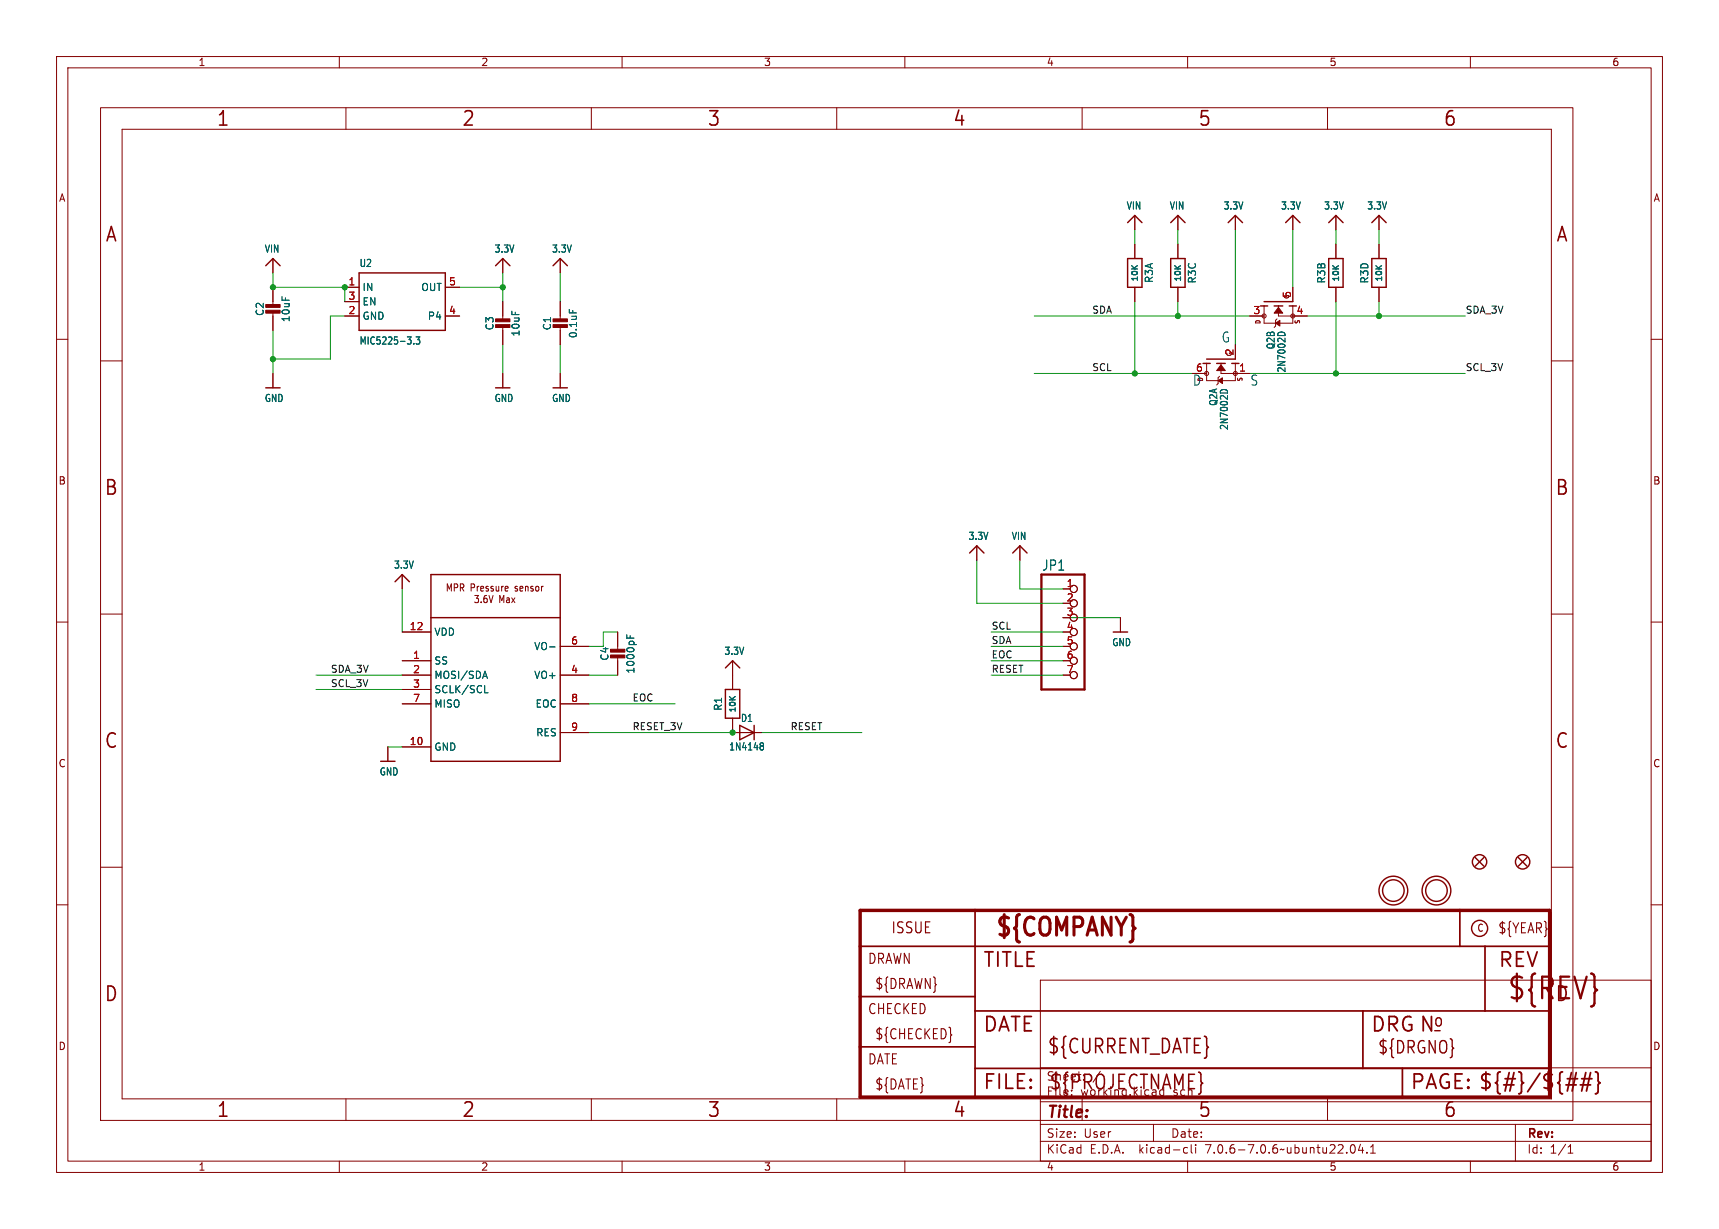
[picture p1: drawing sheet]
<svg xmlns="http://www.w3.org/2000/svg" width="304mm" height="217mm" viewBox="0 0 304 217" stroke-linecap="round" stroke-linejoin="round" font-family="sans-serif">
<g fill="none" stroke="#840000" stroke-width=".18">
<path d="M10 10h284v197.3h-284zM12 12h280v193.3h-280zM17.8 19h260.3v179.1h-260.3zM60 10v2M61.2 19v3.9M104.6 19v3.9M110 10v2M148 19v3.9M160 10v2M191.3 19v3.9M210 10v2M234.7 19v3.9"/>
<path d="M260 10v2M21.6 22.9h252.7v171.4h-252.7zM200.7 38.1v2.5M208.3 38.1v2.5M218.4 38.1v2.5M228.6 38.1v2.5M236.2 38.1v2.5M243.8 38.1v2.5M10 60h2M48.3 45.7v2.6M48.3 50.8v3.3M48.3 55.1v3.3"/>
<path d="M61 55.9h2.5M61 50.8h2.5M61 53.3h2.5M78.7 55.9h2.6M78.7 50.8h2.6M88.9 45.7v2.6M88.9 53.3v3.3M88.9 57.7v3.3M99.1 45.7v2.6M99.1 53.3v3.3M99.1 57.7v3.3M200.7 43.2v2.5"/>
<path d="M200.7 50.8v2.5M208.3 43.2v2.5M208.3 50.8v2.5M221 55.9h2.5M223.5 54.1v3h5.1v-1.2M225.8 56.4l-.2 .2v1.1l-.3 .2M226.1 54.1v1.8h5M228.6 50.8v2.5M236.2 43.2v2.5M236.2 50.8v2.5M243.8 43.2v2.5M243.8 50.8v2.5"/>
<path d="M292 60h2M17.8 63.8h3.8M48.3 66v2.6M88.9 66v2.6M99.1 66v2.6M210.8 66h2.6M213.4 64.3v3h5v-3M215.6 66.5l-.2 .3v1l-.3 .3M215.9 64.3v1.7h5.1M218.4 61v2.5M274.3 63.8h3.8M172.7 96.5v2.6"/>
<path d="M180.3 96.5v2.6M10 110h2M17.8 108.6h3.8M71.1 101.6v2.5M71.1 116.8h5.1M71.1 119.4h5.1M71.1 111.8h5.1M79.1 104.5v-1.2l.4 .9 .3-.9v1.2M80.7 103.9l.2-.2v-.3l-.6-.1v1.2M81.8 103.9l.2-.2v-.3l-.6-.1v1.2M83.7 103.9l.2-.2v-.3l-.6-.1v1.2M84.4 103.7v.8"/>
<path d="M84.6 106.3l-.2 .3-.5-.2M84.7 103.7l-.3 .2M85.1 106.4v.2M85.5 104l-.1-.3h-.3l-.1 .6M85.5 106l.2-.2h.4l.1 .2v.3l-.2 .3-.4-.1-.1-.2M86.1 105.3l-.4 .1-.2 .4M86.3 103.7h-.2l-.2 .2 .1 .1 .3 .2v.3h-.4M86.5 105.3l.3 1.3 .4-1.3M87.2 103.7h-.2l-.2 .2 .1 .1 .3 .2v.3h-.4M87.7 103.7l.1 .8h.2l.2-.1M88.2 103.7v.8M88.4 106.6v-1.3l.3 .9 .4-.9v1.3"/>
<path d="M88.7 103.7v.8M89 103.7l-.3 .2M89.3 104.1l.5-.1v-.3h-.3l-.2 .2 .1 .6h.4M89.6 105.8h.4l.1 .8M90.1 106l-.4 .1-.1 .2 .1 .3 .4-.1M90.5 105.7l.5 .9M91 105.7l-.5 .9M91.5 103.7h-.3l-.1 .2v.1l.4 .2v.3h-.4M91.9 104.1l.6-.1-.1-.3h-.3l-.2 .2 .1 .6h.4M92.9 103.8l.2-.1h.2l.1 .8M92.9 103.7v.8M94.3 103.7h-.3l-.2 .2 .1 .1 .4 .2v.3h-.5"/>
<path d="M94.8 103.7h.3l.2 .2v.4l-.2 .2h-.3l-.1-.2zM95.7 103.7v.8M96.1 103.7l-.4 .2M99.1 114.3h5M99.1 119.4h5M109.2 111.8v3.3M109.2 116.1v3.3M129.5 116.8v5.1M188 104.1h1.2M188 109.2h1.2M188 114.3h1.2M188 116.8h1.2"/>
<path d="M188 119.4h1.2M198.1 109.2v2.6M274.3 108.6h3.8M292 110h2M68.6 132.1v2.5M71.1 132.1h5.1M71.1 121.9h5.1M71.1 124.5h5.1M99.1 129.5h5M99.1 124.5h5M129.5 127v2.5h5.1M10 160h2"/>
<path d="M17.8 153.4h3.8M274.3 153.4h3.8M292 160h2M184 173.3h108v32h-108zM61.2 194.3v3.8M104.6 194.3v3.8M148 194.3v3.8M184 198.8h108M184 194.8h108M184 188.8h108M191.3 194.3v3.8M204 198.8v3"/>
<path d="M234.7 194.3v3.8M268 198.8v6.5M60 205.3v2M110 205.3v2M160 205.3v2M184 201.8h108M209.6 202.9l.4 .1M210 203.8l-.4 .1M210 205.3v2M210.6 202.4v1.3l.2 .2M211.4 202.4v.2M211.4 202.9v1"/>
<path d="M239 202.5l.1-.1a.81 .81 0 0 1 .6 .6 .81 .81 0 0 1-.3 .8l-.1 .1a.81 .81 0 0 1-.6-.6 .81 .81 0 0 1 .3-.8zM240.6 202.3l-.4 1.1h.9M240.9 202.9v1M241.7 203.8v.1M242.3 203.9h.9M242.3 202.8l.5-.4v1.5M260 205.3v2M277.3 203.9h.8M277.3 202.8l.4-.4v1.5"/>
<circle cx="223.5" cy="55.9" r=".36"/>
<circle cx="228.6" cy="55.9" r=".36"/>
<circle cx="213.4" cy="66" r=".36"/>
<circle cx="218.4" cy="66" r=".36"/>
<circle cx="189.9" cy="109.2" r=".63"/>
<circle cx="189.9" cy="119.4" r=".63"/>
<circle cx="189.9" cy="116.8" r=".63"/>
<circle cx="189.9" cy="114.3" r=".63"/>
<circle cx="189.9" cy="106.7" r=".63"/>
<circle cx="189.9" cy="111.8" r=".63"/>
<circle cx="189.9" cy="104.1" r=".63"/>
</g>
<g fill="none" stroke="#840000" stroke-width=".25">
<path d="M199.4 39.4l1.3-1.3 1.2 1.3M207 39.4l1.3-1.3 1.2 1.3M217.2 39.4l1.2-1.3 1.3 1.3M227.3 39.4l1.3-1.3 1.3 1.3M234.9 39.4l1.3-1.3 1.3 1.3M242.6 39.4l1.2-1.3 1.3 1.3M47 47l1.3-1.3 1.2 1.3M63.5 48.3h15.2v10.1h-15.2zM87.6 47l1.3-1.3 1.3 1.3M97.8 47l1.3-1.3 1.2 1.3M199.4 45.7h2.5v5.1h-2.5zM207 45.7h2.5v5.1h-2.5z"/>
<path d="M222.9 54.1h1.3M223.5 53.3h5.1M225.3 54.1h1.5M228 54.1h.6M234.9 45.7h2.6v5.1h-2.6zM242.6 45.7h2.5v5.1h-2.5zM47 68.6h2.5M87.6 68.6h2.6M97.8 68.6h2.5M212.7 64.3h1.3M213.4 63.5h5M215.1 64.3h1.6"/>
<path d="M217.8 64.3h1.3M171.4 97.8l1.3-1.3 1.3 1.3M179.1 97.8l1.2-1.3 1.3 1.3M69.8 102.9l1.3-1.3 1.3 1.3M76.2 101.6h22.9v33h-22.9zM76.2 109.2h22.9M128.3 118.1l1.2-1.3 1.3 1.3M196.8 111.8h2.6M67.3 134.6h2.5M128.3 121.9h2.5v5.1h-2.5zM130.8 128.3l2.5 1.2-2.5 1.3zM133.3 128.3v2.5"/>
<path d="M260.9 151.6l1.5 1.6M262.4 151.6l-1.5 1.6M268.5 151.6l1.5 1.6M270 151.6l-1.5 1.6"/>
<circle cx="246.4" cy="157.5" r="2.54"/>
<circle cx="246.4" cy="157.5" r="1.9"/>
<circle cx="254" cy="157.5" r="2.54"/>
<circle cx="254" cy="157.5" r="1.9"/>
<circle cx="261.6" cy="152.4" r="1.27"/>
<circle cx="269.2" cy="152.4" r="1.27"/>
<circle cx="261.6" cy="164.2" r="1.42"/>
</g>
<g fill="none" stroke="#006464" stroke-width=".18">
<path d="M73.6 59.6h.6l-.3 .5 .3 .1v.5l-.2 .1-.4-.1M100.7 54.7v.6M226.2 58.8h.8l.2 .5M73.2 60.7v.1M216.1 68.9l.8 .1 .2 .5M85.5 119.6h.6M85.8 118.7l.4 1.3M97.2 114.4h.9M110.8 112.2v.6M111.4 112.4v.4M85.7 122.5h.6M134.6 131.3l.3 .1 .1 .2-.2 .3"/>
<path d="M134.6 131.9h.2M134.8 131.9l.2 .1v.4l-.1 .2h-.3"/>
</g>
<g fill="#840000" stroke="#840000" stroke-width=".18">
<path d="M226.1 54.4l.7 1h-1.5z"/>
<path d="M225.6 57.1l.7-.5v1.1z"/>
<path d="M215.9 64.5l.8 1h-1.6z"/>
<path d="M215.4 67.3l.8-.5v1z"/>
<path d="M107.9 115.8h2.6v.5h-2.6z"/>
<path d="M107.9 114.8h2.6v.5h-2.6z"/>
<path d="M47 54.9h2.5v.5h-2.5z"/>
<path d="M47 53.8h2.5v.6h-2.5z"/>
<path d="M97.8 57.4h2.5v.5h-2.5z"/>
<path d="M97.8 56.4h2.5v.5h-2.5z"/>
<path d="M87.6 57.4h2.6v.5h-2.6z"/>
<path d="M87.6 56.4h2.6v.5h-2.6z"/>
</g>
<path d="M184.1 101.6h7.7v20.3h-7.7z" fill="none" stroke="#840000" stroke-width=".41"/>
<path d="M152.1 161h121.9v33h-121.9z" fill="none" stroke="#840000" stroke-width=".61"/>
<path d="M152.1 176.2h20.3M152.1 167.3h121.9M172.4 161v33M172.4 178.8h101.6M241 178.8v10.1M258.1 161v6.3M262.6 167.3v11.5M152.1 185.1h20.3M172.4 188.9h101.6M248 188.9v5.1" fill="none" stroke="#840000" stroke-width=".3"/>
<path d="M276.9 191.8h1.8M277.1 190.8h1.9M278.7 189.7l-.7 3.2M279.4 191.8h1.9M279.7 190.8h1.8M280.4 189.7l-.7 3.2M281.3 189.7l-.8 3.2M282.1 189.5l.4 .2 .1 .2v1.2l.3 .4-.3 .3v1.2l-.1 .3-.4 .1" fill="none" stroke="#840000" stroke-width=".32"/>
<path d="M168.2 182.9l.1 .1-.1 .1" fill="none" stroke="#840000" stroke-width=".19"/>
<g fill="none" stroke="#009600" stroke-width=".18">
<path d="M48.3 48.3v2.5h12.7v2.5M48.3 58.4v7.6M61 55.9h-2.6v7.6h-10.1M81.3 50.8h7.6M88.9 48.3v5M99.1 48.3v5M182.9 55.9h38.1M200.7 40.6v2.6M200.7 53.3v12.7M208.3 40.6v2.6M208.3 53.3v2.6M218.4 40.6v20.4"/>
<path d="M228.6 40.6v10.2M231.1 55.9h28M236.2 40.6v2.6M236.2 53.3v12.7M243.8 40.6v2.6M243.8 53.3v2.6M88.9 61v5M99.1 61v5M182.9 66h27.9M221 66h38.1M172.7 99.1v7.6h15.3M180.3 99.1v5h7.7"/>
<path d="M55.9 119.4h15.2M71.1 104.1v7.7M104.1 119.4h5.1M109.2 111.8h-2.5v2.5h-2.6M175.3 111.8h12.7M175.3 116.8h12.7M175.3 119.4h12.7M175.3 114.3h12.7M188 109.2h10.1M55.9 121.9h15.2M68.6 132.1h2.5M104.1 129.5h25.4"/>
<path d="M104.1 124.5h15.3M134.6 129.5h17.8"/>
</g>
<g fill="#009600" stroke="#009600" stroke-width=".18">
<circle cx="48.3" cy="63.5" r=".46"/>
<circle cx="48.3" cy="50.8" r=".46"/>
<circle cx="61" cy="50.8" r=".46"/>
<circle cx="88.9" cy="50.8" r=".46"/>
<circle cx="236.2" cy="66" r=".46"/>
<circle cx="243.8" cy="55.9" r=".46"/>
<circle cx="208.3" cy="55.9" r=".46"/>
<circle cx="200.7" cy="66" r=".46"/>
<circle cx="129.5" cy="129.5" r=".46"/>
</g>
<text font-size="5.3" fill="#840000" x="266.4" y="177.3">${REV}</text>
<text font-size="4.4" fill="#840000" x="175.7" y="166.3">${COMPANY}</text>
<g font-size="3.5" fill="#840000">
<text x="38.2" y="22.7">1</text>
<text x="81.6" y="22.7">2</text>
<text x="125" y="22.7">3</text>
<text x="168.4" y="22.7">4</text>
<text x="211.8" y="22.7">5</text>
<text x="255.1" y="22.7">6</text>
<text x="18.5" y="43.1">A</text>
<text x="275" y="43.1">A</text>
<text x="18.3" y="87.9">B</text>
<text x="274.9" y="87.9">B</text>
<text x="18.3" y="132.7">C</text>
<text x="274.9" y="132.7">C</text>
<text x="173.7" y="171.4">TITLE</text>
<text x="264.8" y="171.4">REV</text>
<text x="18.3" y="177.4">D</text>
<text x="274.9" y="177.4">D</text>
<text x="173.7" y="182.9">DATE</text>
<text x="242.3" y="182.9">DRG N</text>
<text x="185.1" y="186.7">${CURRENT_DATE}</text>
<text x="38.2" y="197.9">1</text>
<text x="81.6" y="197.9">2</text>
<text x="125" y="197.9">3</text>
<text x="168.4" y="197.9">4</text>
<text x="173.7" y="193">FILE:</text>
<text x="185.4" y="193">${PROJECTNAME}</text>
<text x="211.8" y="197.9">5</text>
<text x="249.3" y="193">PAGE: ${#}/${##}</text>
<text x="255.1" y="197.9">6</text>
</g>
<g font-size="3" fill="#840000">
<text x="253.4" y="181.9">o</text>
<text x="243.5" y="186.6">${DRGNO}</text>
</g>
<text font-size="2.8" fill="#840000" x="185" y="198.2">Title:</text>
<text font-size="2.7" fill="#840000" x="157.5" y="165.3">ISSUE</text>
<g font-size="2.5" fill="#0000c2">
<text x="215.9" y="60.7">G</text>
<text x="210.8" y="68.3">D</text>
<text x="221" y="68.3">S</text>
</g>
<text font-size="2.5" fill="#006464" x="184.2" y="101.1">JP1</text>
<g font-size="2.5" fill="#840000">
<text x="264.8" y="165.3">${YEAR}</text>
<text x="153.4" y="170.7">DRAWN</text>
<text x="153.4" y="179.6">CHECKED</text>
<text x="154.6" y="175.2">${DRAWN}</text>
<text x="154.6" y="184">${CHECKED}</text>
<text x="153.4" y="188.5">DATE</text>
<text x="154.6" y="192.9">${DATE}</text>
</g>
<g font-size="2.1" fill="#840000">
<text x="185" y="191.3">Sheet:</text>
<text x="193.2" y="191.3">/</text>
<text x="185" y="194">File:</text>
<text x="191" y="194">working.kicad_sch</text>
<text x="185" y="201.4">Size:</text>
<text x="191.6" y="201.4">User</text>
<text x="207" y="201.4">Date:</text>
<text x="270" y="201.6">Rev:</text>
<text x="185" y="204.2">KiCad</text>
<text x="192.7" y="204.2">E.D.A.</text>
<text x="201.6" y="204.2">kicad-cli</text>
<text x="213.4" y="204.2">7.0.6-7.0.6~ubuntu22.04.1</text>
<text x="270" y="204.2">Id:</text>
<text x="274" y="204.2">1/1</text>
</g>
<g font-size="1.8" fill="#840000">
<text x="35" y="11.9">1</text>
<text x="85" y="11.9">2</text>
<text x="135" y="11.9">3</text>
<text x="185" y="11.9">4</text>
<text x="235" y="11.9">5</text>
<text x="285" y="11.9">6</text>
<text x="10.3" y="35.9">A</text>
<text x="292.3" y="35.9">A</text>
<text x="10.3" y="85.9">B</text>
<text x="292.2" y="85.9">B</text>
<text x="74.6" y="105.8">MPR Pressure</text>
<text x="10.3" y="135.9">C</text>
<text x="292.2" y="135.9">C</text>
<text x="261.2" y="164.9">C</text>
<text x="10.3" y="185.9">D</text>
<text x="292.2" y="185.9">D</text>
<text x="35" y="207.2">1</text>
<text x="85" y="207.2">2</text>
<text x="135" y="207.2">3</text>
<text x="185" y="207.2">4</text>
<text x="235" y="207.2">5</text>
<text x="285" y="207.2">6</text>
</g>
<g font-size="1.8" fill="#006464">
<text x="199.1" y="37.3">VIN</text>
<text x="206.7" y="37.3">VIN</text>
<text x="216.3" y="37.3">3.3V</text>
<text x="226.4" y="37.3">3.3V</text>
<text x="234" y="37.3">3.3V</text>
<text x="241.7" y="37.3">3.3V</text>
<text x="46.7" y="44.9">VIN</text>
<text x="63.5" y="47.4">U2</text>
<text x="87.3" y="44.9">3.3V</text>
<text x="97.5" y="44.9">3.3V</text>
<text x="64" y="51.7">IN</text>
<text x="74.4" y="51.7">OUT</text>
<text x="204.1" y="50.1" transform="rotate(-90 204.1 50.1)">R3A</text>
<text x="211.7" y="50.2" transform="rotate(-90 211.7 50.2)">R3C</text>
<text x="234.5" y="50.2" transform="rotate(-90 234.5 50.2)">R3B</text>
<text x="242.2" y="50.2" transform="rotate(-90 242.2 50.2)">R3D</text>
<text x="46.8" y="56" transform="rotate(-90 46.8 56)">C2</text>
<text x="51.4" y="57.1" transform="rotate(-90 51.4 57.1)">10uF</text>
<text x="64" y="56.7">GND</text>
<text x="64" y="54.2">EN</text>
<text x="75.5" y="56.7">P4</text>
<text x="87.5" y="58.5" transform="rotate(-90 87.5 58.5)">C3</text>
<text x="92.1" y="59.6" transform="rotate(-90 92.1 59.6)">10uF</text>
<text x="97.6" y="58.5" transform="rotate(-90 97.6 58.5)">C1</text>
<text x="102.2" y="59.9" transform="rotate(-90 102.2 59.9)">0.1uF</text>
<text x="63.5" y="61.1">MIC5225-3.3</text>
<text x="225.6" y="61.9" transform="rotate(-90 225.6 61.9)">Q2B</text>
<text x="227.5" y="66" transform="rotate(-90 227.5 66)">2N7002D</text>
<text x="46.7" y="71.3">GND</text>
<text x="87.3" y="71.3">GND</text>
<text x="97.5" y="71.3">GND</text>
<text x="215.4" y="71.9" transform="rotate(-90 215.4 71.9)">Q2A</text>
<text x="217.3" y="76.1" transform="rotate(-90 217.3 76.1)">2N7002D</text>
<text x="171.2" y="95.7">3.3V</text>
<text x="178.8" y="95.7">VIN</text>
<text x="69.6" y="100.8">3.3V</text>
<text x="76.7" y="112.6">VDD</text>
<text x="76.7" y="117.7">SS</text>
<text x="94.4" y="115.2">VO-</text>
<text x="107.8" y="116.9" transform="rotate(-90 107.8 116.9)">C4</text>
<text x="112.4" y="119.2" transform="rotate(-90 112.4 119.2)">1000pF</text>
<text x="128" y="116">3.3V</text>
<text x="196.6" y="114.5">GND</text>
<text x="76.7" y="120.2">MOSI/SDA</text>
<text x="76.7" y="122.8">SCLK/SCL</text>
<text x="76.7" y="125.3">MISO</text>
<text x="94.4" y="120.2">VO+</text>
<text x="94.6" y="125.3">EOC</text>
<text x="127.9" y="125.8" transform="rotate(-90 127.9 125.8)">R1</text>
<text x="94.7" y="130.4">RES</text>
<text x="130.9" y="127.9">D1</text>
<text x="67" y="137.3">GND</text>
<text x="76.7" y="132.9">GND</text>
<text x="128.8" y="132.9">1N4148</text>
</g>
<g font-size="1.8" fill="#a90000">
<text x="61.5" y="50.5">1</text>
<text x="61.5" y="53.1">3</text>
<text x="79.3" y="50.5">5</text>
<text x="228.3" y="52.8" transform="rotate(-90 228.3 52.8)">5</text>
<text x="61.5" y="55.6">2</text>
<text x="79.3" y="55.6">4</text>
<text x="221.5" y="55.6">3</text>
<text x="229.2" y="55.6">4</text>
<text x="211.4" y="65.8">6</text>
<text x="218.2" y="62.9" transform="rotate(-90 218.2 62.9)">2</text>
<text x="219" y="65.8">1</text>
<text x="188.5" y="103.9">1</text>
<text x="188.5" y="106.4">2</text>
<text x="72.3" y="111.5">12</text>
<text x="188.5" y="109">3</text>
<text x="188.5" y="111.5">4</text>
<text x="73" y="116.6">1</text>
<text x="73" y="119.1">2</text>
<text x="100.9" y="119.1">4</text>
<text x="100.9" y="114">6</text>
<text x="188.5" y="114">5</text>
<text x="188.5" y="116.6">6</text>
<text x="188.5" y="119.1">7</text>
<text x="73" y="121.7">3</text>
<text x="73" y="124.2">7</text>
<text x="100.9" y="124.2">8</text>
<text x="72.3" y="131.8">10</text>
<text x="100.9" y="129.3">9</text>
</g>
<g font-size="1.7" fill="#0f0f0f">
<text x="193" y="55.5">SDA</text>
<text x="259.1" y="55.5">SDA_3V</text>
<text x="193" y="65.7">SCL</text>
<text x="259.1" y="65.7">SCL_3V</text>
<text x="175.3" y="111.4">SCL</text>
<text x="175.3" y="114">SDA</text>
<text x="58.4" y="119">SDA_3V</text>
<text x="175.3" y="116.5">EOC</text>
<text x="175.3" y="119">RESET</text>
<text x="58.4" y="121.6">SCL_3V</text>
<text x="111.8" y="124.1">EOC</text>
<text x="111.8" y="129.2">RESET_3V</text>
<text x="139.7" y="129.2">RESET</text>
</g>
<g font-size="1.4" fill="#006464">
<text x="201.5" y="49.9" transform="rotate(-90 201.5 49.9)">10K</text>
<text x="209.1" y="49.9" transform="rotate(-90 209.1 49.9)">10K</text>
<text x="237" y="49.9" transform="rotate(-90 237 49.9)">10K</text>
<text x="244.7" y="49.9" transform="rotate(-90 244.7 49.9)">10K</text>
<text x="130.4" y="126.1" transform="rotate(-90 130.4 126.1)">10K</text>
</g>
<g font-size="1.1" fill="#a90000">
<text x="228.1" y="52.9" transform="rotate(-90 228.1 52.9)">G</text>
<text x="217.9" y="63" transform="rotate(-90 217.9 63)">G</text>
</g>
<g font-size="1.1" fill="#840000">
<text x="223" y="57.3" transform="rotate(-90 223 57.3)">D</text>
<text x="230" y="57.3" transform="rotate(-90 230 57.3)">S</text>
<text x="219.8" y="67.5" transform="rotate(-90 219.8 67.5)">S</text>
</g>
<text font-size="1.1" fill="#0000c2" x="212.8" y="67.5" transform="rotate(-90 212.8 67.5)">D</text>
</svg>
